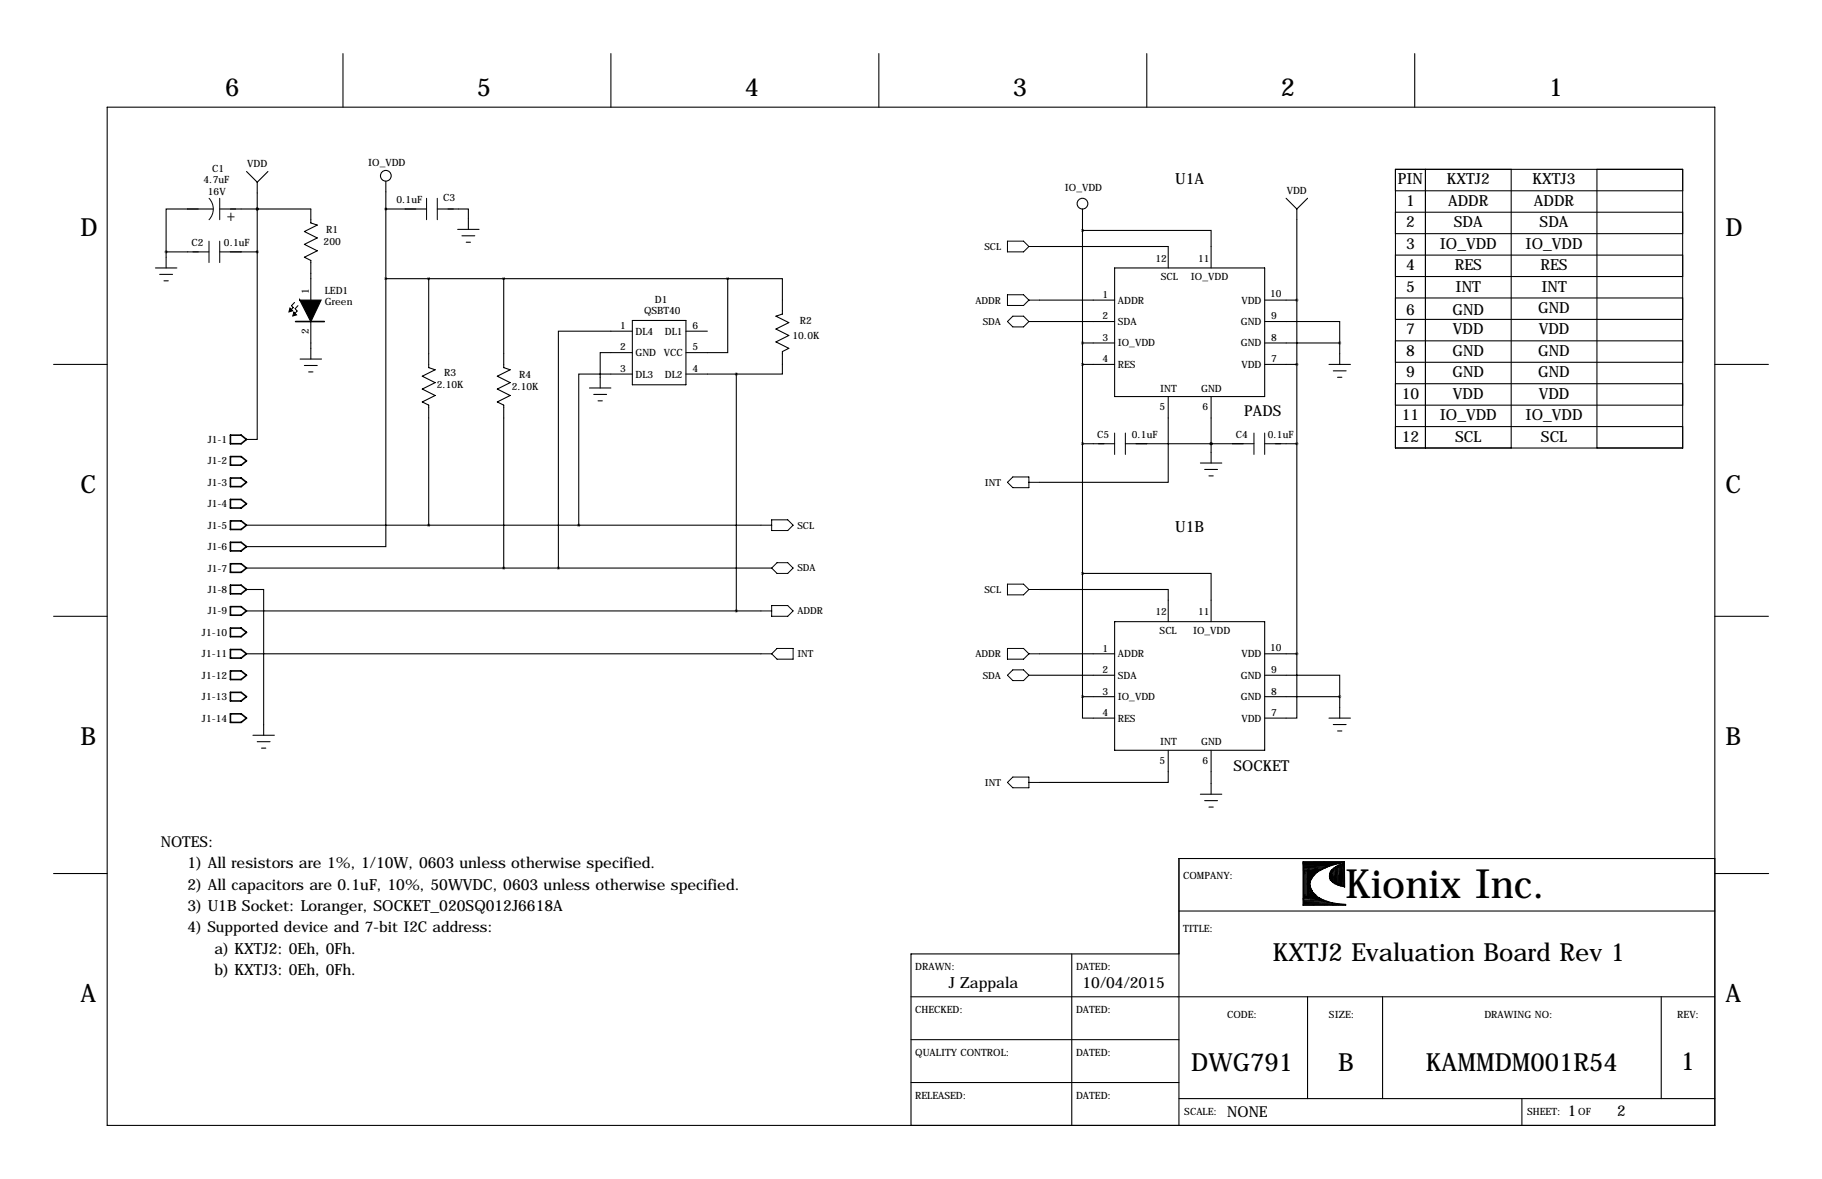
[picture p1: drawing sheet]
<svg xmlns="http://www.w3.org/2000/svg" width="432mm" height="279mm" viewBox="0 0 432 279" stroke-linecap="round" stroke-linejoin="round" font-family="sans-serif">
<g fill="none" stroke="#000" stroke-width=".25">
<path d="M81.3 12.7v12.7M144.8 12.7v12.7M208.3 12.7v12.7M271.8 12.7v12.7M335.3 12.7v12.7M25.4 25.4h381v241.3h-381zM39.4 59.7h10.1M39.4 59.7v3.8M50.5 49.5h-11.1v10.2M52.1 49.5h21.6v3.3l1.5 .5-3.1 1.6 3.1 1.5-3.1 1.5 3.1 1.5-3.1 1.6 1.6 .7v9.4M52.1 59.7h8.9M58.4 40.6l2.6 2.6"/>
<path d="M61 49.5h.1M61 59.7v44.4h-2.6M61 43.2v16.5M63.5 40.6l-2.5 2.6M91.4 49.5h9.7M91.4 42.9v23.1M103.6 49.5h7.4v4.9M108.5 54.4h5M109.5 55.9h3M110.5 57.4h1M246.4 58.4h30.5v5.1M256.5 54.6h30.5v8.9"/>
<path d="M256.5 49.5v115.6M304.8 47l2.5 2.5M307.3 49.5v105.4M309.9 47l-2.6 2.5M330.7 40.1h68.1v66.1h-68.1zM330.7 45.2h68.1M330.7 55.4h68.1M330.7 50.3h68.1M337.8 40.1v66.1M358.1 40.1v66.1M378.5 40.1v66.1M36.8 63.5h5.1"/>
<path d="M37.8 65h3.1M38.9 66.5h1M69.8 71.7l-.7 .7 .4 .5-.4 .4M70.6 72.4l-.6 .8 .4 .5-.4 .5M73.7 76.2v8.9M91.4 66v63.5h-33M91.4 66h81.1M101.6 66v21.1l1.5 .5-3 1.6 3 1.5-3 1.5 3 1.5-3 1.5 1.5 .8v28.5M119.4 66v21.1l1.5 .5-3 1.6 3 1.5-3 1.5 3 1.5-3 1.5 1.5 .8v38.6M149.9 78.5h-17.6v56.1M149.9 75.9h12.7v15.3h-12.7zM162.6 78.5h5"/>
<path d="M172.5 66v17.6h-9.9M172.5 66h12.9v8.4l-1.5 .5 3 1.6-3 1.5 3 1.5-3 1.5 3 1.5-1.5 .8v5.3h-10.9M243.8 76.2h20.4M246.4 71.1h17.8M264.2 63.5h35.5v30.5h-35.5zM299.7 76.2h17.8v5.1M299.7 71.1h7.6M330.7 65.5h68.1M330.7 60.5h68.1M330.7 75.7h68.1M330.7 70.6h68.1M12.7 86.4h12.7"/>
<path d="M71.1 85.1h5.1M72.1 86.6h3.1M73.2 88.1h1M139.7 91.9h5.1M140.7 93.5h3.1M141.7 95h1M149.9 83.6h-7.7v8.3M149.9 88.6h-12.7v35.9M162.6 88.6h11.9M174.5 88.6v56.2M256.5 86.4h7.7M256.5 81.3h7.7"/>
<path d="M276.9 94v20.3h-30.5M287 94v15.7M299.7 86.4h7.6M299.7 81.3h17.8M315 86.4h5M316 87.9h3M317 89.4h1M317.5 81.3v5.1M330.7 85.9h68.1M330.7 80.8h68.1M330.7 96h68.1M330.7 90.9h68.1"/>
<path d="M406.4 86.4h12.7M256.5 105.2h7.7M266.7 105.2h30.5M284.5 109.7h5.1M285.5 111.3h3M286.5 112.8h1M287 105.2h.1M299.7 105.2h7.6M330.7 101.1h68.1M58.4 139.7h4.1v34.5M58.4 124.5h121.9M58.4 134.6h124.5"/>
<path d="M246.4 139.7h30.5v7.6M256.5 135.9h30.5v11.4M12.7 146h12.7M58.4 154.9h121.9M58.4 144.8h121.9M246.4 154.9h17.8M264.2 147.3h35.5v30.5h-35.5zM299.7 154.9h7.6M307.3 154.9v15.3h-7.6M406.4 146h12.7M59.9 174.2h5.1M61 175.8h3"/>
<path d="M62 177.3h1M243.8 160h20.4M256.5 165.1v5.1h7.7M256.5 165.1h7.7M276.9 177.8v7.6h-30.5M287 177.8v10.4M299.7 160h17.8v5.1M299.7 165.1h17.8M315 170.2h5M316 171.7h3M317 173.2h1M317.5 165.1v5.1"/>
<path d="M284.5 188.2h5.1M285.5 189.7h3M286.5 191.3h1M12.7 207h12.7M279.4 215.9h127M308.8 204.2h9.8v.2l-1 .2a13.8 13.8 0 0 0-6.2 2.8 3.4 3.4 0 0 0 1.3 5.4l1.8 .8a14.3 14.3 0 0 0 4.4 .7v.2h-10.1zM308.9 204.7h.1M308.9 214h.6M308.9 213.5l4.6 .1M308.9 213.3l3.8 .1M308.9 213l3.6 .1M308.9 213v.1"/>
<path d="M308.9 204.7l6.8 .1M308.9 204.4l.1 .8M308.9 213l.1 1M308.9 214.1l6.8 .1M308.9 213.9l5.9 .1M308.9 213.7l5.3 .1M308.9 212.6v.3l3.4 .1M308.9 212.6l3.2 .2M308.9 204.4v.2M308.9 206.6v5.9M308.9 205.5h2.9M308.9 214.5h2.6"/>
<path d="M308.9 214.2v.3M309 205.1v2M309 213.5h2.3M309 212.4h1.6M309 213.5v.6M309 204.4h2.3M309 205h2.9M309.1 206.5v6M309.1 206.3h.7l.9 1.1M309.1 212.1l-.1 2.2M309.1 212.7h1.3M309.1 206.2l.2 .9"/>
<path d="M309.3 214h3.2M309.3 206.5v6M309.3 211.9l-.2 .9M309.5 206.5v6M309.7 206.5v6M309.8 206v6.5M309.9 206.5v6M310 207.8l.2 2.2v-2.2M310 212.6h1.3M310.1 206.5v6M310.2 209.3l-.1 .7M310.2 210.1l.4 1.6"/>
<path d="M310.2 210.9l.5 1.7M310.2 211.6l.2 1M310.2 206.3l.1 .7M310.2 206l-.2 7M310.2 205.6l-.4 2.7M310.2 211.7l.5 .6M310.2 208.8l-.2 .7M310.3 212.2v.4M310.3 207.3l-.1 .3M310.3 208.5v.4M310.3 209.9l.3 .9M310.4 209.1l-.1 .9"/>
<path d="M310.4 210l.2 .9M310.4 206.4v.4M310.4 209.5v1.3M310.4 206.7l.3 .9 1.7-1.6-2.4 1.4M310.4 211.9l.2 .7M310.4 211l.3 .9M310.5 210.9v1.6M310.5 211.8l1.4 1.3 1.4 .4M310.5 213.3h1.9M310.6 206.3v.9M310.6 208.3l-.4 .9M310.6 211.8l1.1 .8 .7 .4"/>
<path d="M310.6 212.1l.8 .5M310.7 210.8l.3 .8M310.7 212.4l.4 .2M310.7 206.5l-.5 3.3M310.7 212.1l.6 .2M310.8 211.7l1.2 .9M310.8 211.6l-.2-.6 .5 .7M310.8 206.5l-.6 .7M310.9 211.3l.5 .6M310.9 206.3l-.9 2.4M310.9 208.1l-.5 .7M310.9 211.7l.4 .4"/>
<path d="M311 211.6l.8 .8M311 207.7l-.5 .7M311 211.5l.9 .8M311.1 206.5l-.9 1.1M311.1 211.5l.4 .4M311.2 204.5h2.5M311.3 214.4h3.4M311.3 211.9l.5 .5M311.4 206.4l-1.2 1.6M311.4 212.4l.2 .2M311.5 206l-.9 .9 .9-.8M311.5 207.2l-.6 .6"/>
<path d="M311.5 207l-.8 .9M311.7 206.4l-1.5 2M311.7 206l-.8 .1M311.7 205.8l-1.1 2.5 1.1-1.1M311.7 206.5l-.8 .4M311.7 206.1l-.2 .8M311.7 212.3l.5 .7M311.8 205.8l-1.6 1.6-.4 2M312 212.4l.7 .7M312 206.3l-1.8 2.3M312 206.1l-.9 1M312.2 206.3l-2 2-.4 1.2"/>
<path d="M312.2 205.8l-.9 .7 .7-.2M312.2 206.1l-.7 .4-.2 .6M312.4 212.8l1 .6-1-.5M312.4 206.3l-.4 .1M312.4 205.6l-1.8 .9M312.4 204.7h3.8M312.5 206.3l-1.1 .7M312.6 213.2l.7 .2M312.6 206.3l-1 .9M312.7 213.3l.1 .2M312.7 213.2l.6 .3M312.8 206.2l-3.9 .2"/>
<path d="M312.9 213.2l.7 .3M313.1 206l-.3 .2M313.4 213.3l.2 .1-.9-.1M313.5 213.4l1.3 .5M313.6 205.8l-4.7 .2M313.6 213.6l.2 .1M313.7 213.4l.4 .2M313.7 205.5l-.4 .5-4.4 .2M313.7 204.4h4.1M313.9 204.3h-5M313.9 205.6l-5 .2M313.9 214.3h1.8"/>
<path d="M314 204.3h4.5M314.1 205.3l-5.2 .1M314.1 213.6l.5 .2M314.2 205.5l-5.3 .1M314.5 213.8h.2M314.6 205.1l-.5 .1M314.6 205.1l-5.7 .1M314.7 205.2l-.5 .2M314.7 214.3h-5.8M314.7 214.4h1.3M314.8 204.9l-.8 .4M314.8 213.8h.1"/>
<path d="M314.9 213.9l1.2 .3M314.9 205.2l-1.5 .6M315.2 214.3l-1.5 .1M315.2 208l.6 .6M315.2 204.8l-6.3 .2M315.2 207.9l.2 .5M315.2 207.3v.3M315.2 208.1l.2 .3M315.3 207.2l-.1 .7M315.3 208.1l.1 .3M315.3 207.6l.1 .5M315.3 206.9h.3"/>
<path d="M315.3 206.9v.1M315.4 204.8l-6.5 .1M315.4 207l-.1 .9M315.4 208.3l.5 .7M315.4 208.4l.7 .6M315.4 208l.1 .2M315.5 208.2h.1M315.5 208v.2M315.6 206.8l-.1 1.2M315.6 208.1l.3 .3M315.6 208h.4M315.6 207.1v.7l.2-.6"/>
<path d="M315.7 206.1l1.5-1.1 1.4-.3 .1 5.5a5 5 0 0 1-3.4-1.7 2.1 2.1 0 0 1 .4-2.4zM315.7 204.8l-1.7 .4M315.7 206.2l-.4 .6M315.8 214.3l1.5 .1M315.8 206.2l-.6 .9M315.8 207.5v.7M315.8 208l.2 .4M315.8 214.5h1M315.9 204.8l-1.8 .5M315.9 206.3v2.4M316 206.5l-.7 .6M316 206l-.4 .5"/>
<path d="M316 207.7l-.2 1.2M316 204.8h-.1M316.1 204.8l-1.9 .6M316.1 209.1l.7 .4M316.1 206.1v2.7M316.1 208.9l.6 .2M316.1 214.1h.1M316.2 204.7l-7.4 .1M316.2 214.2l1.2 .1M316.2 206.1l-.5 .4v2M316.2 207.6v1.6l-.4-.5M316.2 206l-.8 .5"/>
<path d="M316.2 204.6l-7.3 .1M316.2 209l.7 .4M316.3 214.3h.7M316.3 206v2.9l.1-.1M316.3 207.6v1.4M316.5 205.9v3.1M316.6 204.6h-.5M316.7 204.6l-2 .6M316.7 209.2l1.3 .8M316.7 205.8v1.7M316.8 205.7l-.1 3.5M316.9 209.5l1.4 .5"/>
<path d="M316.9 205.6v3.7M317 204.6l-.9 .2M317 214.4h1.8M317 209.5l-1-.7 .9 .7 .8 .4M317 205.2l-.6 .4M317.1 205.5v4M317.2 207.4v2.1M317.3 204.5l-8.4 .1M317.3 214.3l1 .1M317.3 205.1l-.3 .1M317.3 205.5v4M317.4 205.4l.1 4.1"/>
<path d="M317.4 209.5l.5 .1M317.4 205.2l-.9 .8M317.4 204.5l-1.1 .3M317.6 205h-.2M317.6 207.6v1.9M317.7 205.2v4.5M317.8 204.5h-8.9M317.8 205.1v4.7M317.8 207.6l.2 1.9M317.8 205.4l-.8 .2M317.9 205.1l.1 4.7M318 204.8l-2.1 1.1"/>
<path d="M318.1 204.4l-1.9 .3M318.1 205l.1 4.8M318.2 209.9l.3 .2M318.2 204.9v.3M318.2 204.4h-9.4M318.3 204.8l-2.6 1.4M318.3 205v4.9M318.3 204.7l-.2 .1M318.4 204.8l.1 5.2M318.5 209.9l.1 .2M318.5 204.3h-9.6M318.5 204.7l.1 2.9"/>
<path d="M318.5 209.8l.2 .5M318.5 207.6v2.1M406.4 203.5h-127v63.2M406.5 207h12.7M215.9 236.2h190.5M254 226.1v40.6M279.4 226.1h-63.5v40.6M309.9 236.2v24.1M327.7 236.2v24.1M393.7 236.2v24.1M215.9 256.5h63.5M215.9 246.4h63.5"/>
<path d="M279.4 260.3h127M360.7 260.3v6.4"/>
<circle cx="91.4" cy="41.7" r="1.27"/>
<circle cx="256.5" cy="48.3" r="1.27"/>
</g>
<g fill="none" stroke="#000" stroke-width=".24">
<path d="M49.5 57.2v5M49.5 47a3.7 3.7 0 0 1 0 5.1M52.1 47v5.1M52.1 57.2v5M101.1 47v5.1M103.6 47v5.1M238.8 57.2h3.8l1.2 1.2-1.2 1.3h-3.8zM243.8 58.4h2.6M238.8 69.8h3.8l1.2 1.3-1.2 1.3h-3.8zM238.8 76.2l1.2-1.3h2.6l1.2 1.3-1.2 1.3h-2.6zM243.8 71.1h2.6M238.8 114.3l1.2-1.3h3.8v2.6h-3.8z"/>
<path d="M243.8 114.3h2.6M264.2 102.6v5.1M266.7 102.6v5.1M297.2 102.6v5.1M299.7 102.6v5.1M180.3 124.5h2.6M182.9 123.2h3.8l1.3 1.3-1.3 1.2h-3.8zM184.1 133.3h2.6l1.3 1.3-1.3 1.3h-2.6l-1.2-1.3zM238.8 138.4h3.8l1.2 1.3-1.2 1.3h-3.8zM243.8 139.7h2.6M180.3 154.9h2.6M180.3 144.8h2.6"/>
<path d="M182.9 143.5h3.8l1.3 1.3-1.3 1.2h-3.8zM184.1 153.7h3.9v2.5h-3.9l-1.2-1.3zM238.8 153.7h3.8l1.2 1.2-1.2 1.3h-3.8zM243.8 154.9h2.6M238.8 160l1.2-1.2h2.6l1.2 1.2-1.2 1.3h-2.6zM238.8 185.4l1.2-1.3h3.8v2.6h-3.8zM243.8 185.4h2.6"/>
</g>
<g fill="none" stroke="#000" stroke-width=".38">
<path d="M70.1 76.2h6.8M54.6 103.1h2.5l1.3 1-1.3 1.1h-2.5zM54.6 108.2h2.5l1.3 1-1.3 1h-2.5zM54.6 113.3h2.5l1.3 1-1.3 1h-2.5zM54.6 118.4h2.5l1.3 1-1.3 1h-2.5zM54.6 123.4h2.5l1.3 1.1-1.3 1h-2.5zM54.6 128.5h2.5l1.3 1-1.3 1.1h-2.5zM54.6 133.6h2.5l1.3 1-1.3 1h-2.5zM54.6 138.7h2.5l1.3 1-1.3 1h-2.5zM54.6 143.8h2.5l1.3 1-1.3 1h-2.5zM54.6 148.8h2.5l1.3 1.1-1.3 1h-2.5zM54.6 153.9h2.5l1.3 1-1.3 1.1h-2.5z"/>
<path d="M54.6 159h2.5l1.3 1-1.3 1h-2.5zM54.6 164.1h2.5l1.3 1-1.3 1h-2.5zM54.6 169.2h2.5l1.3 1-1.3 1h-2.5z"/>
</g>
<path d="M68.7 73l.6 .7-.8 .2zM69.6 74l.7 .6-.9 .3zM71 71.1h5.1l-2.4 5.2z" fill="#000" stroke="#000" stroke-width=".25"/>
<path d="M307.3 86.4a.05 .05 0 0 0 .1 0 .05 .05 0 0 0-.1 0zM256.5 81.3a.05 .05 0 0 0 .1 0 .05 .05 0 0 0-.1 0zM256.5 105.2a.05 .05 0 0 0 .1 0 .05 .05 0 0 0-.1 0zM307.3 105.2a.05 .05 0 0 0 .1 0 .05 .05 0 0 0-.1 0zM60.9 49.5a.05 .05 0 0 0 .1 0 .05 .05 0 0 0-.1 0zM60.9 49.5a.05 .05 0 0 0 .1 0 .05 .05 0 0 0-.1 0zM60.9 59.7a.05 .05 0 0 0 .1 0 .05 .05 0 0 0-.1 0zM39.3 59.7a.05 .05 0 0 0 .1 0 .05 .05 0 0 0-.1 0zM137.1 124.5a.05 .05 0 0 0 .1 0 .05 .05 0 0 0-.1 0zM91.4 49.5a.05 .05 0 0 0 .1 0 .05 .05 0 0 0-.1 0zM91.4 66a.05 .05 0 0 0 .1 0 .05 .05 0 0 0-.1 0zM132.3 134.6a.05 .05 0 0 0 .1 0 .05 .05 0 0 0-.1 0zM172.4 66a.05 .05 0 0 0 .1 0 .05 .05 0 0 0-.1 0zM307.3 154.9a.05 .05 0 0 0 .1 0 .05 .05 0 0 0-.1 0zM256.5 165.1a.05 .05 0 0 0 .1 0 .05 .05 0 0 0-.1 0zM256.5 86.4a.05 .05 0 0 0 .1 0 .05 .05 0 0 0-.1 0zM307.3 71.1a.05 .05 0 0 0 .1 0 .05 .05 0 0 0-.1 0zM256.5 54.6a.05 .05 0 0 0 .1 0 .05 .05 0 0 0-.1 0zM256.5 135.9a.05 .05 0 0 0 .1 0 .05 .05 0 0 0-.1 0z" fill="#000" stroke="#000" stroke-width=".63"/>
<text font-size="9.6" x="318.8" y="212.9">Kionix Inc.</text>
<g font-size="5.9">
<text x="53.3" y="22.9">6</text>
<text x="113" y="22.9">5</text>
<text x="176.5" y="22.9">4</text>
<text x="240" y="22.9">3</text>
<text x="303.5" y="22.9">2</text>
<text x="367" y="22.9">1</text>
<text x="19" y="55.9">D</text>
<text x="408.9" y="55.9">D</text>
<text x="19" y="116.8">C</text>
<text x="408.9" y="116.8">C</text>
<text x="19" y="176.5">B</text>
<text x="408.9" y="176.5">B</text>
<text x="301.6" y="227.6">KXTJ2 Evaluation Board Rev 1</text>
<text x="19" y="237.5">A</text>
<text x="408.9" y="237.5">A</text>
<text x="282.3" y="253.8">DWG791</text>
<text x="317.2" y="253.8">B</text>
<text x="337.9" y="253.8">KAMMDM001R54</text>
<text x="398.4" y="253.5">1</text>
</g>
<g font-size="3.6">
<text x="278.5" y="43.7">U1A</text>
<text x="331.2" y="43.7">PIN</text>
<text x="342.9" y="43.7">KXTJ2</text>
<text x="363.2" y="43.7">KXTJ3</text>
<text x="55.7" y="52.5" transform="rotate(-90 55.7 52.5)">+</text>
<text x="333.2" y="48.8">1</text>
<text x="333.2" y="53.8">2</text>
<text x="343.2" y="48.8">ADDR</text>
<text x="344.6" y="53.8">SDA</text>
<text x="363.5" y="48.8">ADDR</text>
<text x="364.9" y="53.8">SDA</text>
<text x="333.2" y="58.9">3</text>
<text x="341.2" y="58.9">IO_VDD</text>
<text x="361.5" y="58.9">IO_VDD</text>
<text x="333.2" y="64">4</text>
<text x="344.8" y="64">RES</text>
<text x="365.1" y="64">RES</text>
<text x="333.2" y="69.1">5</text>
<text x="345" y="69.1">INT</text>
<text x="365.3" y="69.1">INT</text>
<text x="333.2" y="74.7">6</text>
<text x="344.2" y="74.7">GND</text>
<text x="364.6" y="74.2">GND</text>
<text x="333.2" y="79.2">7</text>
<text x="344.3" y="79.2">VDD</text>
<text x="364.7" y="79.2">VDD</text>
<text x="333.2" y="84.3">8</text>
<text x="333.2" y="89.4">9</text>
<text x="344.2" y="84.3">GND</text>
<text x="344.2" y="89.4">GND</text>
<text x="364.6" y="84.3">GND</text>
<text x="364.6" y="89.4">GND</text>
<text x="332.2" y="94.5">10</text>
<text x="344.3" y="94.5">VDD</text>
<text x="364.7" y="94.5">VDD</text>
<text x="294.9" y="98.6">PADS</text>
<text x="332.2" y="99.6">11</text>
<text x="341.2" y="99.6">IO_VDD</text>
<text x="361.5" y="99.6">IO_VDD</text>
<text x="332.2" y="104.6">12</text>
<text x="344.9" y="104.6">SCL</text>
<text x="365.2" y="104.6">SCL</text>
<text x="278.5" y="126">U1B</text>
<text x="292.4" y="182.6">SOCKET</text>
<text x="38.1" y="200.7">NOTES:</text>
<text x="44.4" y="205.7">1) All resistors are 1%, 1/10W, 0603 unless otherwise specified.</text>
<text x="44.4" y="210.8">2) All capacitors are 0.1uF, 10%, 50WVDC, 0603 unless otherwise specified.</text>
<text x="44.4" y="215.9">3) U1B Socket: Loranger, SOCKET_020SQ012J6618A</text>
<text x="44.4" y="221">4) Supported device and 7-bit I2C address:</text>
<text x="50.8" y="226.1">a) KXTJ2: 0Eh, 0Fh.</text>
<text x="50.8" y="231.1">b) KXTJ3: 0Eh, 0Fh.</text>
<text x="224.9" y="234.2">J Zappala</text>
<text x="256.5" y="234.2">10/04/2015</text>
<text x="290.8" y="264.7">NONE</text>
<text x="371.6" y="264.4">1</text>
<text x="383.3" y="264.4">2</text>
</g>
<g font-size="2.4">
<text x="50.3" y="40.8">C1</text>
<text x="58.6" y="39.6">VDD</text>
<text x="87.3" y="39.4">IO_VDD</text>
<text x="48.2" y="43.3">4.7uF</text>
<text x="49.3" y="46.2">16V</text>
<text x="105.1" y="47.7">C3</text>
<text x="252.4" y="45.2">IO_VDD</text>
<text x="305" y="46">VDD</text>
<text x="94" y="48.1">0.1uF</text>
<text x="45.4" y="58.2">C2</text>
<text x="53.1" y="58.3">0.1uF</text>
<text x="76.7" y="58">200</text>
<text x="77.3" y="55.3">R1</text>
<text x="273.8" y="62">12</text>
<text x="284" y="62">11</text>
<text x="73.2" y="69.6" transform="rotate(-90 73.2 69.6)">1</text>
<text x="77" y="69.6">LED1</text>
<text x="155.2" y="71.9">D1</text>
<text x="261.3" y="70.6">1</text>
<text x="264.9" y="72">ADDR</text>
<text x="275.1" y="66.4">SCL</text>
<text x="282.3" y="66.4">IO_VDD</text>
<text x="294.2" y="72">VDD</text>
<text x="301" y="70.4">10</text>
<text x="77" y="72.3">Green</text>
<text x="147" y="78">1</text>
<text x="152.6" y="74.3">QSBT40</text>
<text x="164.1" y="78">6</text>
<text x="189.6" y="76.8">R2</text>
<text x="261.3" y="75.7">2</text>
<text x="264.9" y="77">SDA</text>
<text x="294.1" y="77">GND</text>
<text x="301.2" y="75.7">9</text>
<text x="73.2" y="79.1" transform="rotate(-90 73.2 79.1)">2</text>
<text x="147" y="83.1">2</text>
<text x="150.6" y="79.3">DL4</text>
<text x="157.6" y="79.3">DL1</text>
<text x="164.1" y="83.1">5</text>
<text x="187.8" y="80.3">10.0K</text>
<text x="261.3" y="80.8">3</text>
<text x="264.9" y="82.1">IO_VDD</text>
<text x="294.1" y="82.1">GND</text>
<text x="301.2" y="80.8">8</text>
<text x="105.3" y="89">R3</text>
<text x="123" y="89.5">R4</text>
<text x="147" y="88.1">3</text>
<text x="150.6" y="84.4">GND</text>
<text x="150.6" y="89.5">DL3</text>
<text x="157.3" y="84.4">VCC</text>
<text x="157.6" y="89.5">DL2</text>
<text x="164.1" y="88.1">4</text>
<text x="261.3" y="85.9">4</text>
<text x="264.9" y="87.2">RES</text>
<text x="294.2" y="87.2">VDD</text>
<text x="301.2" y="85.9">7</text>
<text x="103.5" y="91.9">2.10K</text>
<text x="121.3" y="92.5">2.10K</text>
<text x="275" y="92.8">INT</text>
<text x="284.7" y="92.8">GND</text>
<text x="274.8" y="97.2">5</text>
<text x="285" y="97.2">6</text>
<text x="49.2" y="105">J1-1</text>
<text x="260" y="103.8">C5</text>
<text x="268.2" y="103.8">0.1uF</text>
<text x="292.9" y="103.9">C4</text>
<text x="300.5" y="103.9">0.1uF</text>
<text x="49.2" y="110.1">J1-2</text>
<text x="49.2" y="115.1">J1-3</text>
<text x="49.2" y="120.2">J1-4</text>
<text x="49.2" y="125.3">J1-5</text>
<text x="49.2" y="130.4">J1-6</text>
<text x="49.2" y="135.5">J1-7</text>
<text x="49.2" y="140.5">J1-8</text>
<text x="49.2" y="145.6">J1-9</text>
<text x="273.8" y="145.8">12</text>
<text x="284" y="145.8">11</text>
<text x="47.9" y="150.7">J1-10</text>
<text x="47.9" y="155.8">J1-11</text>
<text x="261.3" y="154.4">1</text>
<text x="264.9" y="155.8">ADDR</text>
<text x="274.8" y="150.2">SCL</text>
<text x="282.8" y="150.2">IO_VDD</text>
<text x="294.2" y="155.8">VDD</text>
<text x="301" y="154.2">10</text>
<text x="47.9" y="160.9">J1-12</text>
<text x="261.3" y="159.5">2</text>
<text x="264.9" y="160.9">SDA</text>
<text x="294.1" y="160.9">GND</text>
<text x="301.2" y="159.5">9</text>
<text x="47.9" y="165.9">J1-13</text>
<text x="261.3" y="164.6">3</text>
<text x="264.9" y="165.9">IO_VDD</text>
<text x="294.1" y="165.9">GND</text>
<text x="301.2" y="164.6">8</text>
<text x="47.9" y="171">J1-14</text>
<text x="261.3" y="169.7">4</text>
<text x="264.9" y="171">RES</text>
<text x="294.2" y="171">VDD</text>
<text x="301.2" y="169.7">7</text>
<text x="275" y="176.6">INT</text>
<text x="284.7" y="176.6">GND</text>
<text x="274.8" y="181">5</text>
<text x="285" y="181">6</text>
<text x="280.4" y="208.3">COMPANY:</text>
<text x="280.4" y="221">TITLE:</text>
<text x="216.9" y="229.9">DRAWN:</text>
<text x="255" y="229.9">DATED:</text>
<text x="216.9" y="240">CHECKED:</text>
<text x="255" y="240">DATED:</text>
<text x="290.8" y="241.3">CODE:</text>
<text x="315" y="241.3">SIZE:</text>
<text x="351.8" y="241.3">DRAWING NO:</text>
<text x="397.5" y="241.3">REV:</text>
<text x="216.9" y="250.2">QUALITY CONTROL:</text>
<text x="255" y="250.2">DATED:</text>
<text x="216.9" y="260.3">RELEASED:</text>
<text x="255" y="260.3">DATED:</text>
<text x="280.7" y="264.2">SCALE:</text>
<text x="361.9" y="264.2">SHEET:</text>
<text x="374" y="264.2">OF</text>
</g>
<g font-size="2.3">
<text x="233.3" y="59.2">SCL</text>
<text x="231.2" y="71.9">ADDR</text>
<text x="232.9" y="77">SDA</text>
<text x="233.4" y="115.1">INT</text>
<text x="189" y="125.3">SCL</text>
<text x="189" y="135.4">SDA</text>
<text x="233.3" y="140.5">SCL</text>
<text x="189" y="145.6">ADDR</text>
<text x="189" y="155.7">INT</text>
<text x="231.2" y="155.7">ADDR</text>
<text x="232.9" y="160.8">SDA</text>
<text x="233.4" y="186.2">INT</text>
</g>
</svg>
